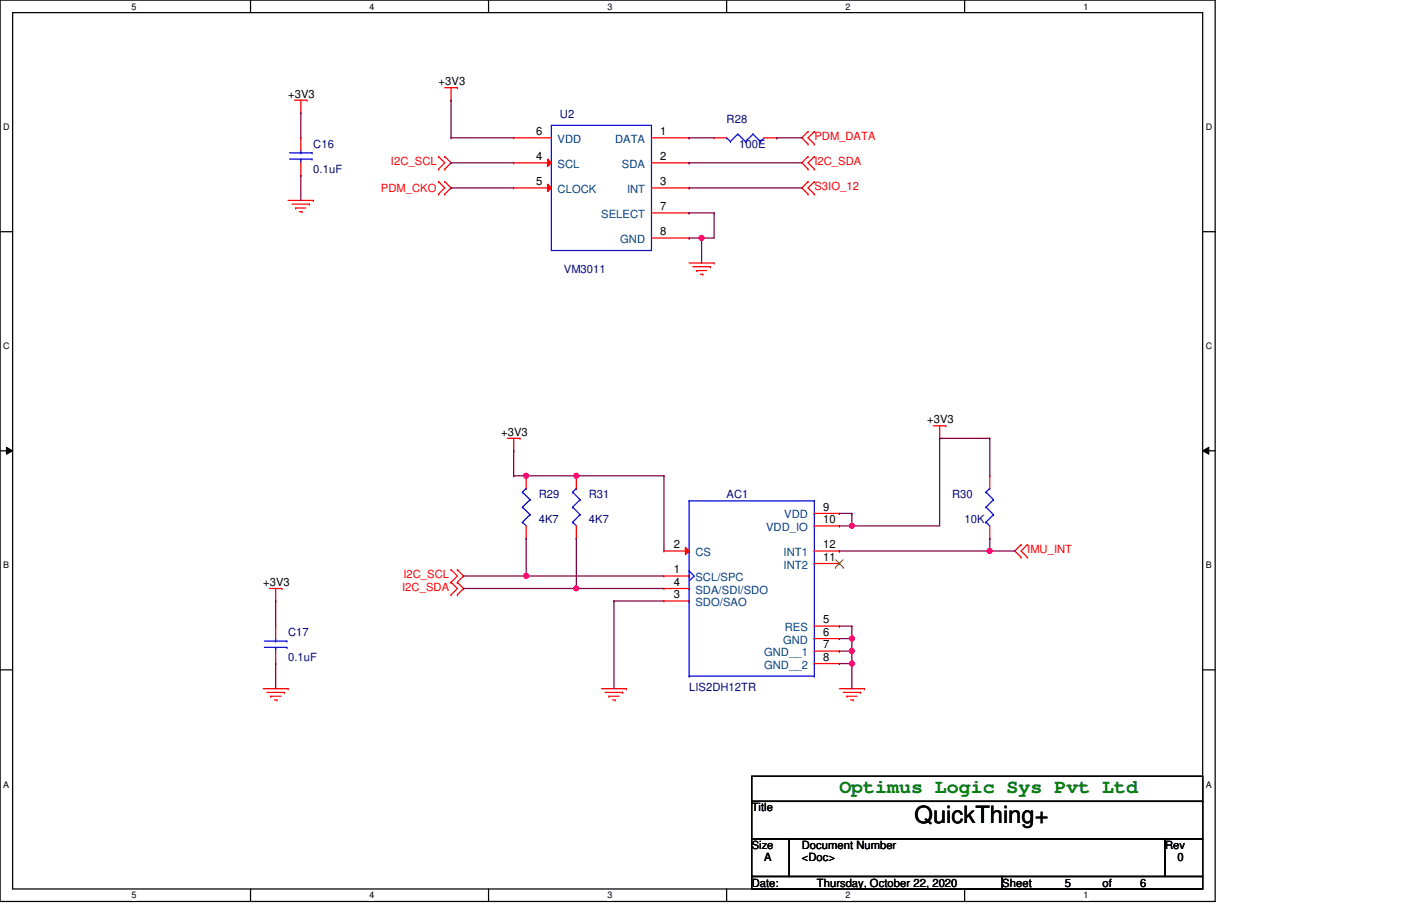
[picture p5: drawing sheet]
<svg xmlns="http://www.w3.org/2000/svg" width="432mm" height="279mm" viewBox="0 0 432 279" stroke-linecap="round" stroke-linejoin="round" font-family="sans-serif">
<path d="M0 0h374.5v278h-374.5zM3.9 3.9h366.8v270.3h-366.8z" fill="none" stroke="#000" stroke-width=".38"/>
<g fill="#fff">
<path d="M40.6 .5h1.5v3.1h-1.5z"/>
<path d="M40.6 274.6h1.5v3.1h-1.5z"/>
</g>
<path d="M77.2 0v3.9M77.2 274.2v3.8" fill="none" stroke="#000" stroke-width=".38"/>
<g fill="#fff">
<path d="M113.9 .5h1.5v3.1h-1.5z"/>
<path d="M113.9 274.6h1.5v3.1h-1.5z"/>
</g>
<path d="M150.6 0v3.9M150.6 274.2v3.8" fill="none" stroke="#000" stroke-width=".38"/>
<g fill="#fff">
<path d="M187.2 .5h1.6v3.1h-1.6z"/>
<path d="M187.2 274.6h1.6v3.1h-1.6z"/>
</g>
<path d="M223.9 0v3.9M223.9 274.2v3.8" fill="none" stroke="#000" stroke-width=".38"/>
<g fill="#fff">
<path d="M260.6 .5h1.5v3.1h-1.5z"/>
<path d="M260.6 274.6h1.5v3.1h-1.5z"/>
</g>
<path d="M297.3 0v3.9M297.3 274.2v3.8" fill="none" stroke="#000" stroke-width=".38"/>
<g fill="#fff">
<path d="M334 .5h1.5v3.1h-1.5z"/>
<path d="M334 274.6h1.5v3.1h-1.5z"/>
<path d="M1 37.7h2v3.1h-2z"/>
<path d="M371.6 37.7h2v3.1h-2z"/>
<path d="M1 105.2h2v3.1h-2z"/>
<path d="M371.6 105.2h2v3.1h-2z"/>
</g>
<path d="M0 71.5h3.9M370.7 71.5h3.8" fill="none" stroke="#000" stroke-width=".38"/>
<g fill="#fff">
<path d="M1 172.8h1.8v3.1h-1.8z"/>
<path d="M371.6 172.8h1.9v3.1h-1.9z"/>
</g>
<path d="M0 139h3.9M370.7 139h3.8" fill="none" stroke="#000" stroke-width=".38"/>
<path d="M2 137.9l1.9 1.1-1.9 1.1zM370.7 139l1.9-1.1v2.2z" fill="#000"/>
<path d="M2 137.9l1.9 1.1-1.9 1.1zM370.7 139l1.9-1.1v2.2z" fill="none" stroke="#000" stroke-width=".31"/>
<g fill="#fff">
<path d="M1 240.4h1.8v3.1h-1.8z"/>
<path d="M371.6 240.4h1.9v3.1h-1.9z"/>
</g>
<path d="M0 206.6h3.9M370.7 206.6h3.8" fill="none" stroke="#000" stroke-width=".38"/>
<path d="M185.3 212.4h7.8" fill="none" stroke="#f00" stroke-width=".38"/>
<circle cx="193.1" cy="212.4" r=".19" fill="#f00"/>
<path d="M186.5 213.5h5.4" fill="none" stroke="#f00" stroke-width=".38"/>
<circle cx="191.9" cy="213.5" r=".19" fill="#f00"/>
<path d="M187.7 214.7h3.1" fill="none" stroke="#f00" stroke-width=".38"/>
<circle cx="187.7" cy="214.7" r=".19" fill="#f00"/>
<path d="M188.8 215.9h.8" fill="none" stroke="#f00" stroke-width=".38"/>
<circle cx="189.6" cy="215.9" r=".19" fill="#f00"/>
<path d="M258.7 212.4h7.7" fill="none" stroke="#f00" stroke-width=".38"/>
<circle cx="266.4" cy="212.4" r=".19" fill="#f00"/>
<path d="M259.9 213.5h5.4" fill="none" stroke="#f00" stroke-width=".38"/>
<circle cx="265.3" cy="213.5" r=".19" fill="#f00"/>
<path d="M261 214.7h3.1" fill="none" stroke="#f00" stroke-width=".38"/>
<circle cx="261" cy="214.7" r=".19" fill="#f00"/>
<path d="M262.2 215.9h.8" fill="none" stroke="#f00" stroke-width=".38"/>
<circle cx="263" cy="215.9" r=".19" fill="#f00"/>
<path d="M92.7 30.9v3.9" fill="none" stroke="#f00" stroke-width=".38"/>
<circle cx="92.7" cy="34.8" r=".19" fill="#f00"/>
<path d="M90.8 30.9h3.8" fill="none" stroke="#f00" stroke-width=".38"/>
<circle cx="94.6" cy="30.9" r=".19" fill="#f00"/>
<path d="M88.8 61.8h7.8" fill="none" stroke="#f00" stroke-width=".38"/>
<circle cx="96.6" cy="61.8" r=".19" fill="#f00"/>
<path d="M90 62.9h5.4" fill="none" stroke="#f00" stroke-width=".38"/>
<circle cx="95.4" cy="62.9" r=".19" fill="#f00"/>
<path d="M91.1 64.1h3.1" fill="none" stroke="#f00" stroke-width=".38"/>
<circle cx="91.1" cy="64.1" r=".19" fill="#f00"/>
<path d="M92.3 65.3h.8" fill="none" stroke="#f00" stroke-width=".38"/>
<circle cx="93.1" cy="65.3" r=".19" fill="#f00"/>
<path d="M212.4 81.1h7.7" fill="none" stroke="#f00" stroke-width=".38"/>
<circle cx="220.1" cy="81.1" r=".19" fill="#f00"/>
<path d="M213.5 82.3h5.4" fill="none" stroke="#f00" stroke-width=".38"/>
<circle cx="218.9" cy="82.3" r=".19" fill="#f00"/>
<path d="M214.7 83.4h3.1" fill="none" stroke="#f00" stroke-width=".38"/>
<circle cx="214.7" cy="83.4" r=".19" fill="#f00"/>
<path d="M215.9 84.6h.7" fill="none" stroke="#f00" stroke-width=".38"/>
<circle cx="216.6" cy="84.6" r=".19" fill="#f00"/>
<path d="M139 27.1v3.8" fill="none" stroke="#f00" stroke-width=".38"/>
<circle cx="139" cy="30.9" r=".19" fill="#f00"/>
<path d="M137.1 27.1h3.9" fill="none" stroke="#f00" stroke-width=".38"/>
<circle cx="141" cy="27.1" r=".19" fill="#f00"/>
<path d="M85 181.5v3.8" fill="none" stroke="#f00" stroke-width=".38"/>
<circle cx="85" cy="185.3" r=".19" fill="#f00"/>
<path d="M83.1 181.5h3.8" fill="none" stroke="#f00" stroke-width=".38"/>
<circle cx="86.9" cy="181.5" r=".19" fill="#f00"/>
<path d="M81.1 212.4h7.7" fill="none" stroke="#f00" stroke-width=".38"/>
<circle cx="88.8" cy="212.4" r=".19" fill="#f00"/>
<path d="M82.3 213.5h5.4" fill="none" stroke="#f00" stroke-width=".38"/>
<circle cx="87.7" cy="213.5" r=".19" fill="#f00"/>
<path d="M83.4 214.7h3.1" fill="none" stroke="#f00" stroke-width=".38"/>
<circle cx="83.4" cy="214.7" r=".19" fill="#f00"/>
<path d="M84.6 215.9h.7" fill="none" stroke="#f00" stroke-width=".38"/>
<circle cx="85.3" cy="215.9" r=".19" fill="#f00"/>
<path d="M289.6 131.3v3.9" fill="none" stroke="#f00" stroke-width=".38"/>
<circle cx="289.6" cy="135.2" r=".19" fill="#f00"/>
<path d="M287.7 131.3h3.8" fill="none" stroke="#f00" stroke-width=".38"/>
<circle cx="291.5" cy="131.3" r=".19" fill="#f00"/>
<path d="M158.3 135.2v3.8" fill="none" stroke="#f00" stroke-width=".38"/>
<circle cx="158.3" cy="139" r=".19" fill="#f00"/>
<path d="M156.4 135.2h3.9" fill="none" stroke="#f00" stroke-width=".38"/>
<circle cx="160.3" cy="135.2" r=".19" fill="#f00"/>
<path d="M247.1 42.5l1.9 1.9" fill="none" stroke="#f00" stroke-width=".38"/>
<circle cx="249" cy="44.4" r=".19" fill="#f00"/>
<path d="M249 40.6l-1.9 1.9" fill="none" stroke="#f00" stroke-width=".38"/>
<circle cx="249" cy="40.6" r=".19" fill="#f00"/>
<path d="M251 40.6l-2 1.9" fill="none" stroke="#f00" stroke-width=".38"/>
<circle cx="251" cy="40.6" r=".19" fill="#f00"/>
<path d="M249 42.5l2 1.9" fill="none" stroke="#f00" stroke-width=".38"/>
<circle cx="251" cy="44.4" r=".19" fill="#f00"/>
<path d="M137.1 56l1.9 2" fill="none" stroke="#f00" stroke-width=".38"/>
<circle cx="137.1" cy="56" r=".19" fill="#f00"/>
<path d="M139 58l-1.9 1.9" fill="none" stroke="#f00" stroke-width=".38"/>
<circle cx="137.1" cy="59.9" r=".19" fill="#f00"/>
<path d="M137.1 58l-1.9 1.9" fill="none" stroke="#f00" stroke-width=".38"/>
<circle cx="135.2" cy="59.9" r=".19" fill="#f00"/>
<path d="M135.2 56l1.9 2" fill="none" stroke="#f00" stroke-width=".38"/>
<circle cx="135.2" cy="56" r=".19" fill="#f00"/>
<path d="M137.1 48.3l1.9 1.9" fill="none" stroke="#f00" stroke-width=".38"/>
<circle cx="137.1" cy="48.3" r=".19" fill="#f00"/>
<path d="M139 50.2l-1.9 2" fill="none" stroke="#f00" stroke-width=".38"/>
<circle cx="137.1" cy="52.2" r=".19" fill="#f00"/>
<path d="M137.1 50.2l-1.9 2" fill="none" stroke="#f00" stroke-width=".38"/>
<circle cx="135.2" cy="52.2" r=".19" fill="#f00"/>
<path d="M135.2 48.3l1.9 1.9" fill="none" stroke="#f00" stroke-width=".38"/>
<circle cx="135.2" cy="48.3" r=".19" fill="#f00"/>
<path d="M247.1 50.2l1.9 2" fill="none" stroke="#f00" stroke-width=".38"/>
<circle cx="249" cy="52.2" r=".19" fill="#f00"/>
<path d="M249 48.3l-1.9 1.9" fill="none" stroke="#f00" stroke-width=".38"/>
<circle cx="249" cy="48.3" r=".19" fill="#f00"/>
<path d="M251 48.3l-2 1.9" fill="none" stroke="#f00" stroke-width=".38"/>
<circle cx="251" cy="48.3" r=".19" fill="#f00"/>
<path d="M249 50.2l2 2" fill="none" stroke="#f00" stroke-width=".38"/>
<circle cx="251" cy="52.2" r=".19" fill="#f00"/>
<path d="M247.1 58l1.9 1.9" fill="none" stroke="#f00" stroke-width=".38"/>
<circle cx="249" cy="59.9" r=".19" fill="#f00"/>
<path d="M249 56l-1.9 2" fill="none" stroke="#f00" stroke-width=".38"/>
<circle cx="249" cy="56" r=".19" fill="#f00"/>
<path d="M251 56l-2 2" fill="none" stroke="#f00" stroke-width=".38"/>
<circle cx="251" cy="56" r=".19" fill="#f00"/>
<path d="M249 58l2 1.9" fill="none" stroke="#f00" stroke-width=".38"/>
<circle cx="251" cy="59.9" r=".19" fill="#f00"/>
<path d="M312.8 169.9l1.9 1.9" fill="none" stroke="#f00" stroke-width=".38"/>
<circle cx="314.7" cy="171.8" r=".19" fill="#f00"/>
<path d="M314.7 168l-1.9 1.9" fill="none" stroke="#f00" stroke-width=".38"/>
<circle cx="314.7" cy="168" r=".19" fill="#f00"/>
<path d="M316.6 168l-1.9 1.9" fill="none" stroke="#f00" stroke-width=".38"/>
<circle cx="316.6" cy="168" r=".19" fill="#f00"/>
<path d="M314.7 169.9l1.9 1.9" fill="none" stroke="#f00" stroke-width=".38"/>
<circle cx="316.6" cy="171.8" r=".19" fill="#f00"/>
<path d="M141 175.7l1.9 1.9" fill="none" stroke="#f00" stroke-width=".38"/>
<circle cx="141" cy="175.7" r=".19" fill="#f00"/>
<path d="M142.9 177.6l-1.9 2" fill="none" stroke="#f00" stroke-width=".38"/>
<circle cx="141" cy="179.6" r=".19" fill="#f00"/>
<path d="M141 177.6l-2 2" fill="none" stroke="#f00" stroke-width=".38"/>
<circle cx="139" cy="179.6" r=".19" fill="#f00"/>
<path d="M139 175.7l2 1.9" fill="none" stroke="#f00" stroke-width=".38"/>
<circle cx="139" cy="175.7" r=".19" fill="#f00"/>
<path d="M141 179.6l1.9 1.9" fill="none" stroke="#f00" stroke-width=".38"/>
<circle cx="141" cy="179.6" r=".19" fill="#f00"/>
<path d="M142.9 181.5l-1.9 1.9" fill="none" stroke="#f00" stroke-width=".38"/>
<circle cx="141" cy="183.4" r=".19" fill="#f00"/>
<path d="M141 181.5l-2 1.9" fill="none" stroke="#f00" stroke-width=".38"/>
<circle cx="139" cy="183.4" r=".19" fill="#f00"/>
<path d="M139 179.6l2 1.9" fill="none" stroke="#f00" stroke-width=".38"/>
<circle cx="139" cy="179.6" r=".19" fill="#f00"/>
<path d="M231.7 239.4h139v7.7h-139zM231.7 247.1h139v11.6h-139zM231.7 258.7h11.5v11.6h-11.5zM243.2 258.7h115.9v11.6h-115.9zM359.1 258.7h11.6v11.6h-11.6zM231.7 270.3h77.2v3.9h-77.2zM308.9 270.3h61.8v3.9h-61.8z" fill="none" stroke="#000" stroke-width=".38"/>
<path d="M85 196.9v.8" fill="none" stroke="#00f" stroke-width=".38"/>
<circle cx="85" cy="197.7" r=".19" fill="#00f"/>
<path d="M81.5 199.6h6.9" fill="none" stroke="#00f" stroke-width=".38"/>
<circle cx="88.4" cy="199.6" r=".19" fill="#00f"/>
<path d="M81.5 197.7h6.9" fill="none" stroke="#00f" stroke-width=".38"/>
<circle cx="88.4" cy="197.7" r=".19" fill="#00f"/>
<path d="M85 199.6v1.2" fill="none" stroke="#00f" stroke-width=".38"/>
<circle cx="85" cy="199.6" r=".19" fill="#00f"/>
<path d="M85 193.1v3.8" fill="none" stroke="#f00" stroke-width=".38"/>
<circle cx="85" cy="193.1" r=".19" fill="#f00"/>
<path d="M85 200.8v3.8" fill="none" stroke="#f00" stroke-width=".38"/>
<circle cx="85" cy="204.6" r=".19" fill="#f00"/>
<path d="M161 161l1.2 1.2" fill="none" stroke="#00f" stroke-width=".38"/>
<circle cx="161" cy="161" r=".19" fill="#00f"/>
<path d="M163.4 158.7l-2.4 2.3" fill="none" stroke="#00f" stroke-width=".38"/>
<circle cx="163.4" cy="158.7" r=".19" fill="#00f"/>
<path d="M161 156.4l2.4 2.3" fill="none" stroke="#00f" stroke-width=".38"/>
<circle cx="161" cy="156.4" r=".19" fill="#00f"/>
<path d="M163.4 154.1l-2.4 2.3" fill="none" stroke="#00f" stroke-width=".38"/>
<circle cx="163.4" cy="154.1" r=".19" fill="#00f"/>
<path d="M161 151.8l2.4 2.3" fill="none" stroke="#00f" stroke-width=".38"/>
<circle cx="161" cy="151.8" r=".19" fill="#00f"/>
<path d="M162.2 150.6l-1.2 1.2" fill="none" stroke="#00f" stroke-width=".38"/>
<circle cx="162.2" cy="150.6" r=".19" fill="#00f"/>
<path d="M162.2 162.2v3.8" fill="none" stroke="#f00" stroke-width=".38"/>
<circle cx="162.2" cy="166" r=".19" fill="#f00"/>
<path d="M162.2 146.7v3.9" fill="none" stroke="#f00" stroke-width=".38"/>
<circle cx="162.2" cy="146.7" r=".19" fill="#f00"/>
<path d="M212.4 154.5h38.6" fill="none" stroke="#00f" stroke-width=".38"/>
<circle cx="251" cy="154.5" r=".19" fill="#00f"/>
<path d="M251 154.5v54" fill="none" stroke="#00f" stroke-width=".38"/>
<circle cx="251" cy="208.5" r=".19" fill="#00f"/>
<path d="M212.4 208.5h38.6" fill="none" stroke="#00f" stroke-width=".38"/>
<circle cx="212.4" cy="208.5" r=".19" fill="#00f"/>
<path d="M212.4 154.5v54" fill="none" stroke="#00f" stroke-width=".38"/>
<g fill="#00f">
<circle cx="212.4" cy="154.5" r=".19"/>
<circle cx="212.4" cy="169.9" r=".19"/>
<circle cx="251" cy="169.9" r=".19"/>
<circle cx="251" cy="173.8" r=".19"/>
<circle cx="251" cy="193.1" r=".19"/>
</g>
<path d="M213.9 177.6l-1.5 1.6" fill="none" stroke="#00f" stroke-width=".38"/>
<circle cx="213.9" cy="177.6" r=".19" fill="#00f"/>
<path d="M212.4 176.1l1.5 1.5" fill="none" stroke="#00f" stroke-width=".38"/>
<g fill="#00f">
<circle cx="212.4" cy="176.1" r=".19"/>
<circle cx="212.4" cy="177.6" r=".19"/>
<circle cx="212.4" cy="181.5" r=".19"/>
<circle cx="212.4" cy="185.3" r=".19"/>
<circle cx="251" cy="196.9" r=".19"/>
<circle cx="251" cy="158.3" r=".19"/>
<circle cx="251" cy="162.2" r=".19"/>
<circle cx="251" cy="200.8" r=".19"/>
<circle cx="251" cy="204.6" r=".19"/>
</g>
<path d="M204.6 177.6h7.8" fill="none" stroke="#f00" stroke-width=".38"/>
<circle cx="204.6" cy="177.6" r=".19" fill="#f00"/>
<path d="M211.2 168.8l1.2 1.1-1.2 1.2z" fill="#f00"/>
<path d="M204.6 169.9h7.8M211.2 168.8l1.2 1.1-1.2 1.2z" fill="none" stroke="#f00" stroke-width=".38"/>
<circle cx="204.6" cy="169.9" r=".19" fill="#f00"/>
<path d="M204.6 185.3h7.8" fill="none" stroke="#f00" stroke-width=".38"/>
<circle cx="204.6" cy="185.3" r=".19" fill="#f00"/>
<path d="M204.6 181.5h7.8" fill="none" stroke="#f00" stroke-width=".38"/>
<circle cx="204.6" cy="181.5" r=".19" fill="#f00"/>
<path d="M251 193.1h7.7" fill="none" stroke="#f00" stroke-width=".38"/>
<circle cx="258.7" cy="193.1" r=".19" fill="#f00"/>
<path d="M251 196.9h7.7" fill="none" stroke="#f00" stroke-width=".38"/>
<circle cx="258.7" cy="196.9" r=".19" fill="#f00"/>
<path d="M251 200.8h7.7" fill="none" stroke="#f00" stroke-width=".38"/>
<circle cx="258.7" cy="200.8" r=".19" fill="#f00"/>
<path d="M251 204.6h7.7" fill="none" stroke="#f00" stroke-width=".38"/>
<circle cx="258.7" cy="204.6" r=".19" fill="#f00"/>
<path d="M251 158.3h7.7" fill="none" stroke="#f00" stroke-width=".38"/>
<circle cx="258.7" cy="158.3" r=".19" fill="#f00"/>
<path d="M251 162.2h7.7" fill="none" stroke="#f00" stroke-width=".38"/>
<circle cx="258.7" cy="162.2" r=".19" fill="#f00"/>
<path d="M251 173.8h7.7" fill="none" stroke="#f00" stroke-width=".38"/>
<circle cx="258.7" cy="173.8" r=".19" fill="#f00"/>
<path d="M257.5 175h.1M257.6 172.6l2.3 2.4M259.8 172.6l-2.3 2.4M259.9 175h.1" fill="none" stroke="#804000" stroke-width=".31"/>
<path d="M251 169.9h7.7" fill="none" stroke="#f00" stroke-width=".38"/>
<circle cx="258.7" cy="169.9" r=".19" fill="#f00"/>
<path d="M235.5 42.5l-1.1 1.1" fill="none" stroke="#00f" stroke-width=".38"/>
<circle cx="234.4" cy="43.6" r=".19" fill="#00f"/>
<path d="M232.1 41.4l2.3 2.2" fill="none" stroke="#00f" stroke-width=".38"/>
<circle cx="232.1" cy="41.4" r=".19" fill="#00f"/>
<path d="M232.1 41.4l-2.4 2.2" fill="none" stroke="#00f" stroke-width=".38"/>
<circle cx="229.7" cy="43.6" r=".19" fill="#00f"/>
<path d="M227.4 41.4l2.3 2.2" fill="none" stroke="#00f" stroke-width=".38"/>
<circle cx="227.4" cy="41.4" r=".19" fill="#00f"/>
<path d="M227.4 41.4l-2.3 2.2" fill="none" stroke="#00f" stroke-width=".38"/>
<circle cx="225.1" cy="43.6" r=".19" fill="#00f"/>
<path d="M223.9 42.5l1.2 1.1" fill="none" stroke="#00f" stroke-width=".38"/>
<circle cx="223.9" cy="42.5" r=".19" fill="#00f"/>
<path d="M235.5 42.5h3.9" fill="none" stroke="#f00" stroke-width=".38"/>
<circle cx="239.4" cy="42.5" r=".19" fill="#f00"/>
<path d="M220.1 42.5h3.8" fill="none" stroke="#f00" stroke-width=".38"/>
<circle cx="220.1" cy="42.5" r=".19" fill="#f00"/>
<path d="M303.9 161l1.2 1.2" fill="none" stroke="#00f" stroke-width=".38"/>
<circle cx="303.9" cy="161" r=".19" fill="#00f"/>
<path d="M306.2 158.7l-2.3 2.3" fill="none" stroke="#00f" stroke-width=".38"/>
<circle cx="306.2" cy="158.7" r=".19" fill="#00f"/>
<path d="M303.9 156.4l2.3 2.3" fill="none" stroke="#00f" stroke-width=".38"/>
<circle cx="303.9" cy="156.4" r=".19" fill="#00f"/>
<path d="M306.2 154.1l-2.3 2.3" fill="none" stroke="#00f" stroke-width=".38"/>
<circle cx="306.2" cy="154.1" r=".19" fill="#00f"/>
<path d="M303.9 151.8l2.3 2.3" fill="none" stroke="#00f" stroke-width=".38"/>
<circle cx="303.9" cy="151.8" r=".19" fill="#00f"/>
<path d="M305.1 150.6l-1.2 1.2" fill="none" stroke="#00f" stroke-width=".38"/>
<circle cx="305.1" cy="150.6" r=".19" fill="#00f"/>
<path d="M305.1 162.2v3.8" fill="none" stroke="#f00" stroke-width=".38"/>
<circle cx="305.1" cy="166" r=".19" fill="#f00"/>
<path d="M305.1 146.7v3.9" fill="none" stroke="#f00" stroke-width=".38"/>
<circle cx="305.1" cy="146.7" r=".19" fill="#f00"/>
<path d="M169.9 38.7h30.9v38.6h-30.9z" fill="none" stroke="#00f" stroke-width=".38"/>
<path d="M200.8 42.5h11.6" fill="none" stroke="#f00" stroke-width=".38"/>
<circle cx="212.4" cy="42.5" r=".19" fill="#f00"/>
<path d="M200.8 50.2h11.6" fill="none" stroke="#f00" stroke-width=".38"/>
<circle cx="212.4" cy="50.2" r=".19" fill="#f00"/>
<path d="M200.8 58h11.6" fill="none" stroke="#f00" stroke-width=".38"/>
<circle cx="212.4" cy="58" r=".19" fill="#f00"/>
<path d="M168.8 49.1l1.1 1.1-1.1 1.2z" fill="#f00"/>
<path d="M158.3 50.2h11.6M168.8 49.1l1.1 1.1-1.1 1.2z" fill="none" stroke="#f00" stroke-width=".38"/>
<circle cx="158.3" cy="50.2" r=".19" fill="#f00"/>
<path d="M158.3 42.5h11.6" fill="none" stroke="#f00" stroke-width=".38"/>
<circle cx="158.3" cy="42.5" r=".19" fill="#f00"/>
<path d="M200.8 65.7h11.6" fill="none" stroke="#f00" stroke-width=".38"/>
<circle cx="212.4" cy="65.7" r=".19" fill="#f00"/>
<path d="M200.8 73.4h11.6" fill="none" stroke="#f00" stroke-width=".38"/>
<circle cx="212.4" cy="73.4" r=".19" fill="#f00"/>
<path d="M168.8 56.8l1.1 1.2-1.1 1.1z" fill="#f00"/>
<path d="M158.3 58h11.6M168.8 56.8l1.1 1.2-1.1 1.1z" fill="none" stroke="#f00" stroke-width=".38"/>
<circle cx="158.3" cy="58" r=".19" fill="#f00"/>
<path d="M176.5 161l1.1 1.2" fill="none" stroke="#00f" stroke-width=".38"/>
<circle cx="176.5" cy="161" r=".19" fill="#00f"/>
<path d="M178.8 158.7l-2.3 2.3" fill="none" stroke="#00f" stroke-width=".38"/>
<circle cx="178.8" cy="158.7" r=".19" fill="#00f"/>
<path d="M176.5 156.4l2.3 2.3" fill="none" stroke="#00f" stroke-width=".38"/>
<circle cx="176.5" cy="156.4" r=".19" fill="#00f"/>
<path d="M178.8 154.1l-2.3 2.3" fill="none" stroke="#00f" stroke-width=".38"/>
<circle cx="178.8" cy="154.1" r=".19" fill="#00f"/>
<path d="M176.5 151.8l2.3 2.3" fill="none" stroke="#00f" stroke-width=".38"/>
<circle cx="176.5" cy="151.8" r=".19" fill="#00f"/>
<path d="M177.6 150.6l-1.1 1.2" fill="none" stroke="#00f" stroke-width=".38"/>
<circle cx="177.6" cy="150.6" r=".19" fill="#00f"/>
<path d="M177.6 162.2v3.8" fill="none" stroke="#f00" stroke-width=".38"/>
<circle cx="177.6" cy="166" r=".19" fill="#f00"/>
<path d="M177.6 146.7v3.9" fill="none" stroke="#f00" stroke-width=".38"/>
<circle cx="177.6" cy="146.7" r=".19" fill="#f00"/>
<path d="M92.7 46.4v.7" fill="none" stroke="#00f" stroke-width=".38"/>
<circle cx="92.7" cy="47.1" r=".19" fill="#00f"/>
<path d="M89.2 49.1h7" fill="none" stroke="#00f" stroke-width=".38"/>
<circle cx="96.2" cy="49.1" r=".19" fill="#00f"/>
<path d="M89.2 47.1h7" fill="none" stroke="#00f" stroke-width=".38"/>
<circle cx="96.2" cy="47.1" r=".19" fill="#00f"/>
<path d="M92.7 49.1v1.1" fill="none" stroke="#00f" stroke-width=".38"/>
<circle cx="92.7" cy="49.1" r=".19" fill="#00f"/>
<path d="M92.7 42.5v3.9" fill="none" stroke="#f00" stroke-width=".38"/>
<circle cx="92.7" cy="42.5" r=".19" fill="#f00"/>
<path d="M92.7 50.2v3.9" fill="none" stroke="#f00" stroke-width=".38"/>
<circle cx="92.7" cy="54.1" r=".19" fill="#f00"/>
<path d="M92.7 34.8v7.7" fill="none" stroke="#800040" stroke-width=".38"/>
<circle cx="92.7" cy="34.8" r=".19" fill="#800040"/>
<path d="M92.7 54.1v7.7" fill="none" stroke="#800040" stroke-width=".38"/>
<circle cx="92.7" cy="54.1" r=".19" fill="#800040"/>
<path d="M139 58h19.3" fill="none" stroke="#800040" stroke-width=".38"/>
<circle cx="139" cy="58" r=".19" fill="#800040"/>
<path d="M212.4 65.7h7.7" fill="none" stroke="#800040" stroke-width=".38"/>
<circle cx="212.4" cy="65.7" r=".19" fill="#800040"/>
<path d="M220.1 65.7v7.7" fill="none" stroke="#800040" stroke-width=".38"/>
<circle cx="220.1" cy="65.7" r=".19" fill="#800040"/>
<path d="M212.4 73.4h3.8" fill="none" stroke="#800040" stroke-width=".38"/>
<circle cx="212.4" cy="73.4" r=".19" fill="#800040"/>
<path d="M216.2 73.4v7.7" fill="none" stroke="#800040" stroke-width=".38"/>
<circle cx="216.2" cy="73.4" r=".19" fill="#800040"/>
<circle cx="216.2" cy="73.4" r=".75" fill="#f0f"/>
<circle cx="216.2" cy="73.4" r=".75" fill="none" stroke="#f0f" stroke-width=".38"/>
<path d="M216.2 73.4h3.9" fill="none" stroke="#800040" stroke-width=".38"/>
<circle cx="216.2" cy="73.4" r=".19" fill="#800040"/>
<path d="M139 42.5h19.3" fill="none" stroke="#800040" stroke-width=".38"/>
<circle cx="139" cy="42.5" r=".19" fill="#800040"/>
<path d="M139 30.9v11.6" fill="none" stroke="#800040" stroke-width=".38"/>
<circle cx="139" cy="30.9" r=".19" fill="#800040"/>
<path d="M212.4 42.5h7.7" fill="none" stroke="#800040" stroke-width=".38"/>
<circle cx="212.4" cy="42.5" r=".19" fill="#800040"/>
<path d="M239.4 42.5h7.7" fill="none" stroke="#800040" stroke-width=".38"/>
<circle cx="239.4" cy="42.5" r=".19" fill="#800040"/>
<path d="M139 50.2h19.3" fill="none" stroke="#800040" stroke-width=".38"/>
<circle cx="139" cy="50.2" r=".19" fill="#800040"/>
<path d="M212.4 50.2h34.7" fill="none" stroke="#800040" stroke-width=".38"/>
<circle cx="212.4" cy="50.2" r=".19" fill="#800040"/>
<path d="M85 185.3v7.8" fill="none" stroke="#800040" stroke-width=".38"/>
<circle cx="85" cy="185.3" r=".19" fill="#800040"/>
<path d="M85 204.6v7.8" fill="none" stroke="#800040" stroke-width=".38"/>
<circle cx="85" cy="204.6" r=".19" fill="#800040"/>
<path d="M212.4 58h34.7" fill="none" stroke="#800040" stroke-width=".38"/>
<circle cx="212.4" cy="58" r=".19" fill="#800040"/>
<path d="M258.7 158.3h3.9" fill="none" stroke="#800040" stroke-width=".38"/>
<circle cx="258.7" cy="158.3" r=".19" fill="#800040"/>
<path d="M262.6 158.3v3.9" fill="none" stroke="#800040" stroke-width=".38"/>
<circle cx="262.6" cy="158.3" r=".19" fill="#800040"/>
<path d="M258.7 162.2h3.9" fill="none" stroke="#800040" stroke-width=".38"/>
<circle cx="258.7" cy="162.2" r=".19" fill="#800040"/>
<path d="M262.6 162.2h27" fill="none" stroke="#800040" stroke-width=".38"/>
<circle cx="262.6" cy="162.2" r=".19" fill="#800040"/>
<circle cx="262.6" cy="162.2" r=".75" fill="#f0f"/>
<circle cx="262.6" cy="162.2" r=".75" fill="none" stroke="#f0f" stroke-width=".38"/>
<path d="M289.6 135.2v27" fill="none" stroke="#800040" stroke-width=".38"/>
<circle cx="289.6" cy="135.2" r=".19" fill="#800040"/>
<path d="M258.7 200.8h3.9" fill="none" stroke="#800040" stroke-width=".38"/>
<circle cx="258.7" cy="200.8" r=".19" fill="#800040"/>
<circle cx="262.6" cy="200.8" r=".75" fill="#f0f"/>
<circle cx="262.6" cy="200.8" r=".75" fill="none" stroke="#f0f" stroke-width=".38"/>
<path d="M262.6 200.8v3.8" fill="none" stroke="#800040" stroke-width=".38"/>
<circle cx="262.6" cy="200.8" r=".19" fill="#800040"/>
<path d="M258.7 204.6h3.9" fill="none" stroke="#800040" stroke-width=".38"/>
<circle cx="258.7" cy="204.6" r=".19" fill="#800040"/>
<path d="M262.6 204.6v7.8" fill="none" stroke="#800040" stroke-width=".38"/>
<circle cx="262.6" cy="204.6" r=".19" fill="#800040"/>
<circle cx="262.6" cy="204.6" r=".76" fill="#f0f"/>
<circle cx="262.6" cy="204.6" r=".76" fill="none" stroke="#f0f" stroke-width=".38"/>
<path d="M258.7 193.1h3.9" fill="none" stroke="#800040" stroke-width=".38"/>
<circle cx="258.7" cy="193.1" r=".19" fill="#800040"/>
<path d="M262.6 193.1v3.8" fill="none" stroke="#800040" stroke-width=".38"/>
<circle cx="262.6" cy="193.1" r=".19" fill="#800040"/>
<path d="M258.7 196.9h3.9" fill="none" stroke="#800040" stroke-width=".38"/>
<circle cx="258.7" cy="196.9" r=".19" fill="#800040"/>
<path d="M262.6 196.9v3.9" fill="none" stroke="#800040" stroke-width=".38"/>
<circle cx="262.6" cy="196.9" r=".19" fill="#800040"/>
<circle cx="262.6" cy="196.9" r=".75" fill="#f0f"/>
<circle cx="262.6" cy="196.9" r=".75" fill="none" stroke="#f0f" stroke-width=".38"/>
<path d="M258.7 169.9h46.4" fill="none" stroke="#800040" stroke-width=".38"/>
<circle cx="258.7" cy="169.9" r=".19" fill="#800040"/>
<circle cx="305" cy="169.9" r=".76" fill="#f0f"/>
<circle cx="305" cy="169.9" r=".76" fill="none" stroke="#f0f" stroke-width=".38"/>
<path d="M289.6 135.2h15.5" fill="none" stroke="#800040" stroke-width=".38"/>
<circle cx="289.6" cy="135.2" r=".19" fill="#800040"/>
<path d="M305.1 135.2v11.5" fill="none" stroke="#800040" stroke-width=".38"/>
<circle cx="305.1" cy="135.2" r=".19" fill="#800040"/>
<path d="M305.1 166v3.9" fill="none" stroke="#800040" stroke-width=".38"/>
<circle cx="305.1" cy="166" r=".19" fill="#800040"/>
<path d="M305.1 169.9h7.7" fill="none" stroke="#800040" stroke-width=".38"/>
<circle cx="305.1" cy="169.9" r=".19" fill="#800040"/>
<path d="M189.2 185.3h15.4" fill="none" stroke="#800040" stroke-width=".38"/>
<circle cx="189.2" cy="185.3" r=".19" fill="#800040"/>
<path d="M189.2 185.3v27.1" fill="none" stroke="#800040" stroke-width=".38"/>
<circle cx="189.2" cy="185.3" r=".19" fill="#800040"/>
<path d="M204.6 146.7v23.2" fill="none" stroke="#800040" stroke-width=".38"/>
<circle cx="204.6" cy="146.7" r=".19" fill="#800040"/>
<path d="M142.9 177.6h19.3" fill="none" stroke="#800040" stroke-width=".38"/>
<circle cx="142.9" cy="177.6" r=".19" fill="#800040"/>
<path d="M142.9 181.5h34.7" fill="none" stroke="#800040" stroke-width=".38"/>
<circle cx="142.9" cy="181.5" r=".19" fill="#800040"/>
<path d="M177.6 146.7h27" fill="none" stroke="#800040" stroke-width=".38"/>
<circle cx="177.6" cy="146.7" r=".19" fill="#800040"/>
<circle cx="177.6" cy="146.7" r=".75" fill="#f0f"/>
<circle cx="177.6" cy="146.7" r=".75" fill="none" stroke="#f0f" stroke-width=".38"/>
<path d="M158.3 139v7.7" fill="none" stroke="#800040" stroke-width=".38"/>
<circle cx="158.3" cy="139" r=".19" fill="#800040"/>
<path d="M158.3 146.7h3.9" fill="none" stroke="#800040" stroke-width=".38"/>
<circle cx="158.3" cy="146.7" r=".19" fill="#800040"/>
<circle cx="162.1" cy="146.7" r=".75" fill="#f0f"/>
<circle cx="162.1" cy="146.7" r=".75" fill="none" stroke="#f0f" stroke-width=".38"/>
<path d="M162.2 146.7h15.4" fill="none" stroke="#800040" stroke-width=".38"/>
<circle cx="162.2" cy="146.7" r=".19" fill="#800040"/>
<path d="M162.2 166v11.6" fill="none" stroke="#800040" stroke-width=".38"/>
<circle cx="162.2" cy="166" r=".19" fill="#800040"/>
<path d="M162.2 177.6h42.4" fill="none" stroke="#800040" stroke-width=".38"/>
<circle cx="162.2" cy="177.6" r=".19" fill="#800040"/>
<circle cx="162.2" cy="177.6" r=".75" fill="#f0f"/>
<circle cx="162.2" cy="177.6" r=".75" fill="none" stroke="#f0f" stroke-width=".38"/>
<path d="M177.6 166v15.5" fill="none" stroke="#800040" stroke-width=".38"/>
<circle cx="177.6" cy="166" r=".19" fill="#800040"/>
<path d="M177.6 181.5h27" fill="none" stroke="#800040" stroke-width=".38"/>
<circle cx="177.6" cy="181.5" r=".19" fill="#800040"/>
<circle cx="177.6" cy="181.5" r=".75" fill="#f0f"/>
<circle cx="177.6" cy="181.5" r=".75" fill="none" stroke="#f0f" stroke-width=".38"/>
<circle cx="216.2" cy="73.4" r=".75" fill="#f0f"/>
<circle cx="216.2" cy="73.4" r=".75" fill="none" stroke="#f0f" stroke-width=".38"/>
<circle cx="262.6" cy="162.2" r=".75" fill="#f0f"/>
<circle cx="262.6" cy="162.2" r=".75" fill="none" stroke="#f0f" stroke-width=".38"/>
<circle cx="262.6" cy="200.8" r=".75" fill="#f0f"/>
<circle cx="262.6" cy="200.8" r=".75" fill="none" stroke="#f0f" stroke-width=".38"/>
<circle cx="262.6" cy="204.6" r=".76" fill="#f0f"/>
<circle cx="262.6" cy="204.6" r=".76" fill="none" stroke="#f0f" stroke-width=".38"/>
<circle cx="262.6" cy="196.9" r=".75" fill="#f0f"/>
<circle cx="262.6" cy="196.9" r=".75" fill="none" stroke="#f0f" stroke-width=".38"/>
<circle cx="305" cy="169.9" r=".76" fill="#f0f"/>
<circle cx="305" cy="169.9" r=".76" fill="none" stroke="#f0f" stroke-width=".38"/>
<circle cx="177.6" cy="146.7" r=".75" fill="#f0f"/>
<circle cx="177.6" cy="146.7" r=".75" fill="none" stroke="#f0f" stroke-width=".38"/>
<circle cx="162.1" cy="146.7" r=".75" fill="#f0f"/>
<circle cx="162.1" cy="146.7" r=".75" fill="none" stroke="#f0f" stroke-width=".38"/>
<circle cx="162.2" cy="177.6" r=".75" fill="#f0f"/>
<circle cx="162.2" cy="177.6" r=".75" fill="none" stroke="#f0f" stroke-width=".38"/>
<circle cx="177.6" cy="181.5" r=".75" fill="#f0f"/>
<circle cx="177.6" cy="181.5" r=".75" fill="none" stroke="#f0f" stroke-width=".38"/>
<text font-size="7.3" x="281.9" y="253.7">QuickThing+</text>
<text font-size="6.1" fill="#008000" x="258.7" y="244.6">Optimus Logic Sys Pvt Ltd</text>
<g font-size="3.5">
<text x="135.2" y="26.3">+3V3</text>
<text x="88.8" y="30.1">+3V3</text>
<text x="165.3" y="41.7">6</text>
<text x="203.5" y="41.7">1</text>
<text x="165.3" y="49.4">4</text>
<text x="203.5" y="49.4">2</text>
<text x="165.3" y="57.1">5</text>
<text x="203.5" y="57.1">3</text>
<text x="203.5" y="64.9">7</text>
<text x="203.5" y="72.6">8</text>
<text x="285.7" y="130.5">+3V3</text>
<text x="154.5" y="134.4">+3V3</text>
<text x="253.7" y="157.5">9</text>
<text x="253.7" y="161.4">10</text>
<text x="207.7" y="169.1">2</text>
<text x="253.7" y="173">11</text>
<text x="253.7" y="169.1">12</text>
<text x="207.7" y="176.8">1</text>
<text x="81.1" y="180.7">+3V3</text>
<text x="207.7" y="184.5">3</text>
<text x="207.7" y="180.7">4</text>
<text x="253.7" y="192.3">5</text>
<text x="253.7" y="196.1">6</text>
<text x="253.7" y="200">7</text>
<text x="253.7" y="203.8">8</text>
<text x="231.7" y="250.2">Title</text>
<text x="231.7" y="261.8">Size</text>
<text x="247.1" y="261.8">Document Number</text>
<text x="359.1" y="261.8">Rev</text>
<text x="235.5" y="265.6">A</text>
<text x="247.1" y="265.6">&lt;Doc&gt;</text>
<text x="363" y="265.6">0</text>
<text x="231.7" y="273.4">Date:</text>
<text x="251.8" y="273.4">Thursday, October 22, 2020</text>
<text x="308.9" y="273.4">Sheet</text>
<text x="328.2" y="273.4">5</text>
<text x="339.8" y="273.4">of</text>
<text x="351.4" y="273.4">6</text>
</g>
<g font-size="3.5" fill="#000080">
<text x="172.6" y="36.3">U2</text>
<text x="223.9" y="37.9">R28</text>
<text x="96.6" y="45.6">C16</text>
<text x="227.8" y="45.6">100E</text>
<text x="96.6" y="53.3">0.1uF</text>
<text x="173.8" y="84.2">VM3011</text>
<text x="166" y="153.7">R29</text>
<text x="181.5" y="153.7">R31</text>
<text x="223.9" y="153.7">AC1</text>
<text x="293.5" y="153.7">R30</text>
<text x="166" y="161.4">4K7</text>
<text x="181.5" y="161.4">4K7</text>
<text x="297.3" y="161.4">10K</text>
<text x="88.8" y="196.2">C17</text>
<text x="88.8" y="203.9">0.1uF</text>
<text x="212.4" y="213.1">LIS2DH12TR</text>
</g>
<g font-size="3.5" fill="#004080">
<text x="171.9" y="44.1">VDD</text>
<text x="189.6" y="44.1">DATA</text>
<text x="171.9" y="51.8">SCL</text>
<text x="191.7" y="51.8">SDA</text>
<text x="171.9" y="59.5">CLOCK</text>
<text x="193.3" y="59.5">INT</text>
<text x="185.3" y="67.2">SELECT</text>
<text x="191.1" y="75">GND</text>
<text x="241.7" y="159.9">VDD</text>
<text x="236.1" y="163.7">VDD_IO</text>
<text x="214.3" y="171.5">CS</text>
<text x="241.5" y="171.5">INT1</text>
<text x="214.3" y="179.2">SCL/SPC</text>
<text x="241.5" y="175.3">INT2</text>
<text x="214.3" y="183">SDA/SDI/SDO</text>
<text x="214.3" y="186.9">SDO/SAO</text>
<text x="241.9" y="194.6">RES</text>
<text x="235.5" y="202.4">GND__1</text>
<text x="241.3" y="198.5">GND</text>
<text x="235.5" y="206.2">GND__2</text>
</g>
<g font-size="3.5" fill="#f00">
<text x="251" y="43.3">PDM_DATA</text>
<text x="120.5" y="51">I2C_SCL</text>
<text x="251" y="51">I2C_SDA</text>
<text x="117.4" y="59.1">PDM_CKO</text>
<text x="251" y="58.7">S3IO_12</text>
<text x="316.6" y="170.7">IMU_INT</text>
<text x="124.3" y="178.4">I2C_SCL</text>
<text x="124" y="182.2">I2C_SDA</text>
</g>
<g font-size="2.8">
<text x="40.6" y="3">5</text>
<text x="113.9" y="3">4</text>
<text x="187.2" y="3">3</text>
<text x="260.6" y="3">2</text>
<text x="334" y="3">1</text>
<text x="1" y="40.2">D</text>
<text x="371.6" y="40.2">D</text>
<text x="1" y="107.7">C</text>
<text x="371.6" y="107.7">C</text>
<text x="1" y="175.3">B</text>
<text x="371.6" y="175.3">B</text>
<text x="1" y="242.9">A</text>
<text x="371.6" y="242.9">A</text>
<text x="40.6" y="277.1">5</text>
<text x="113.9" y="277.1">4</text>
<text x="187.2" y="277.1">3</text>
<text x="260.6" y="277.1">2</text>
<text x="334" y="277.1">1</text>
</g>
</svg>
